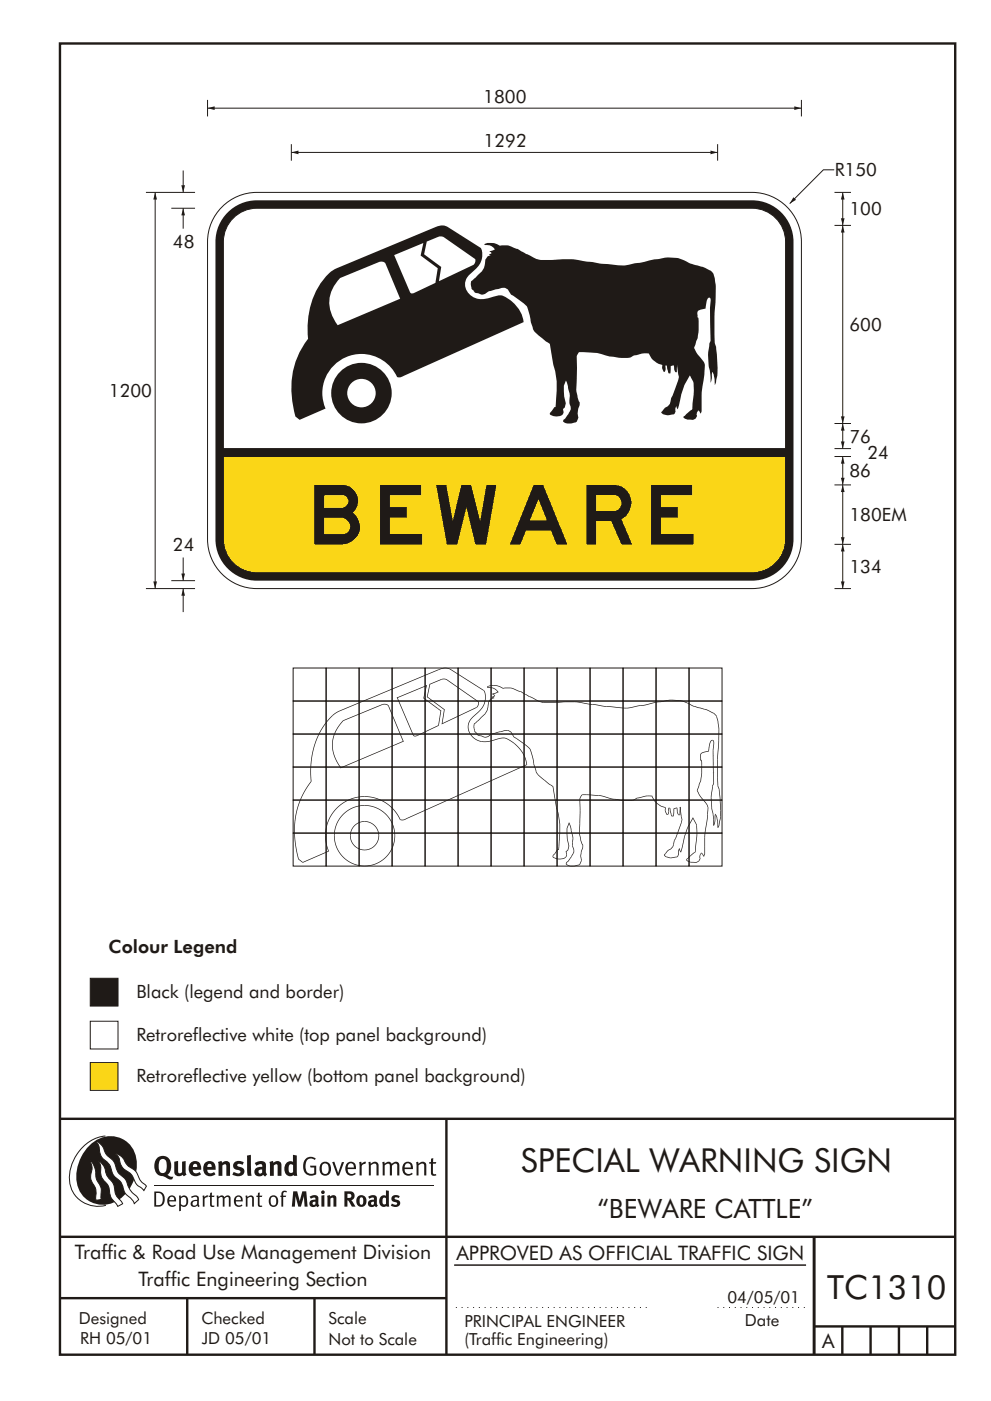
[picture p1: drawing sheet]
<svg xmlns="http://www.w3.org/2000/svg" width="210mm" height="297mm" viewBox="0 0 210 297" stroke-linecap="round" stroke-linejoin="round" font-family="sans-serif">
<g fill="none" stroke="#1f1a17" stroke-width=".51">
<path d="M12.7 9.2h190v278h-190zM12.7 237.2h190M94.7 237.1v50.1M12.7 262.2h190.1M12.7 275.2h82M39.7 275.2v12M66.7 275.2v12M172.7 262.2v25M172.7 281.2h30M178.7 281.2v6M184.7 281.2v6M190.7 281.2v6"/>
<path d="M196.7 281.2v6"/>
</g>
<path d="M96.4 268.2h74.6" fill="none" stroke="#1f1a17" stroke-width=".21"/>
<path d="M96.7 277.2h40.9" fill="none" stroke="#1f1a17" stroke-width=".21" stroke-dasharray=".2 1" stroke-linecap="butt"/>
<g fill="#1f1a17">
<path d="M64.9 245.6a1.61 1.61 0 0 1 2.1 .1l-.2 .2a1.17 1.17 0 0 0-1.4-.1 1.17 1.17 0 0 0-.6 1.2 1.42 1.42 0 0 0 1.2 1.9l.7-.2v-1.2h-.8l-.1-.4h1.3v1.9a1.82 1.82 0 0 1-2.2-.1 1.82 1.82 0 0 1-.6-2.1l.2-.7z" fill-rule="evenodd"/>
<path d="M68.2 246.6a1.77 1.77 0 0 0 .4 2.6 1.39 1.39 0 0 0 1.4-.5 1.39 1.39 0 0 0 .2-1.5 1.19 1.19 0 0 0-2-.6zM68.5 246.8a.83 .83 0 0 1 1 .1 .83 .83 0 0 1 .2 1 .75 .75 0 0 1-.6 1 .75 .75 0 0 1-.8-.8v-.9z" fill-rule="evenodd"/>
<path d="M70.5 246.4l.4-.1 .8 2.4 .8-2.3h.5l-1.1 2.8h-.4z" fill-rule="evenodd"/>
<path d="M73.6 246.7a1.74 1.74 0 0 0 .5 2.5h.9l.5-.3-.2-.3a.89 .89 0 0 1-1.1 .2 .89 .89 0 0 1-.4-.9h1.7a1.15 1.15 0 0 0-.4-1.4 1.15 1.15 0 0 0-1.5 .2zM74 246.9a.67 .67 0 0 1 .8-.1 .67 .67 0 0 1 .3 .7h-1.3z" fill-rule="evenodd"/>
<path d="M76.2 246.4l.4-.1 .1 .5 .5-.4 .5-.1-.2 .5a.61 .61 0 0 0-.8 .6v1.8h-.4z" fill-rule="evenodd"/>
<path d="M78.1 246.4l.5-.1 .1 .5a.89 .89 0 0 1 .9-.5 .89 .89 0 0 1 .7 .8v2.1h-.4v-2.1l-.1-.3-.3-.1-.8 .4v2.1h-.4z" fill-rule="evenodd"/>
<path d="M81.1 246.4l.4-.1 .1 .4a.83 .83 0 0 1 .8-.4 .83 .83 0 0 1 .7 .5 .86 .86 0 0 1 .9-.5 .86 .86 0 0 1 .7 .8v2.1h-.4l-.1-2.3a.5 .5 0 0 0-.8 0l-.2 .2v2.1h-.5v-2.2l-.4-.3-.7 .4v2.1h-.4z" fill-rule="evenodd"/>
<path d="M85.7 246.7a1.74 1.74 0 0 0 .5 2.5h.9l.5-.3-.2-.3a.89 .89 0 0 1-1.1 .2 .89 .89 0 0 1-.4-.9h1.7a1.15 1.15 0 0 0-.5-1.4 1.15 1.15 0 0 0-1.4 .2zM86 246.9a.67 .67 0 0 1 .9-.1 .67 .67 0 0 1 .3 .7h-1.3z" fill-rule="evenodd"/>
<path d="M88.3 246.4l.4-.1 .1 .5a.89 .89 0 0 1 .9-.5 .89 .89 0 0 1 .7 .8v2.1h-.4v-2.1l-.1-.3-.3-.1-.8 .4v2.1h-.4z" fill-rule="evenodd"/>
<path d="M91.5 245.7l.4-.2v.9h.7l-.2 .3h-.5v2.1l.1 .1h.5l.1 .3a.71 .71 0 0 1-1.2-.5v-2h-.3v-.3h.3z" fill-rule="evenodd"/>
<path d="M37 246.3l.8-.2v2a.46 .46 0 0 0 .2 .7 .46 .46 0 0 0 .6-.3v-2.2l.8-.1v2.3l.2 .6-.6 .3-.2-.3a1.03 1.03 0 0 1-1.2 .2 1.03 1.03 0 0 1-.6-1z" fill-rule="evenodd"/>
<path d="M40.4 246.6a1.64 1.64 0 0 0 0 2.3 1.64 1.64 0 0 0 2.3 .1l-.4-.5a.78 .78 0 0 1-.9 .3 .78 .78 0 0 1-.5-.8h1.8a1.37 1.37 0 0 0-.6-1.6 1.37 1.37 0 0 0-1.7 .2zM41 246.9a.48 .48 0 0 1 .7-.1 .48 .48 0 0 1 .2 .6h-1z" fill-rule="evenodd"/>
<path d="M43.5 246.6a1.65 1.65 0 0 0-.2 2 1.65 1.65 0 0 0 1.9 .7l.5-.3-.3-.5a.78 .78 0 0 1-.9 .3 .78 .78 0 0 1-.5-.8h1.8a1.37 1.37 0 0 0-.6-1.6 1.37 1.37 0 0 0-1.7 .2zM44.1 246.9a.48 .48 0 0 1 .6-.1 .48 .48 0 0 1 .2 .6h-.9z" fill-rule="evenodd"/>
<path d="M46.3 246.4l.7-.3 .1 .4a.95 .95 0 0 1 1-.3 .95 .95 0 0 1 .7 .9v2.2h-.8v-2.3l-.3-.2-.5 .3v2.2h-.8z" fill-rule="evenodd"/>
<path d="M49.7 246.5a1.73 1.73 0 0 1 2-.1l-.2 .6-.6-.2a.42 .42 0 0 0-.6 .3l.2 .2a1.23 1.23 0 0 1 1.4 1 1.47 1.47 0 0 1-2.3 .9l-.3-.1 .3-.6 .7 .3a.47 .47 0 0 0 .7-.3 .87 .87 0 0 0-1-.6l-.4-.2-.1-.4z" fill-rule="evenodd"/>
<path d="M54.1 246.6l.3 .6 .3-.2a.62 .62 0 0 1 .9 0v.4a1.21 1.21 0 0 0-1.3 .3 1.21 1.21 0 0 0-.2 1.4 1.19 1.19 0 0 0 1.7 0l.5 .3 .4-.4-.3-.4v-1.3a.96 .96 0 0 0-1.3-1.1zM55 248.1l.6-.1v.6a.43 .43 0 0 1-.6 .1 .43 .43 0 0 1 0-.6z" fill-rule="evenodd"/>
<path d="M57.2 246.4l.7-.3 .1 .4a.95 .95 0 0 1 1-.3 .95 .95 0 0 1 .7 .9v2.2h-.8v-2.3l-.3-.2-.5 .3v2.2h-.8z" fill-rule="evenodd"/>
<path d="M62.2 244.8v1.6a1.29 1.29 0 0 0-1.4 .1 1.29 1.29 0 0 0-.5 1.3 1.24 1.24 0 0 0 .5 1.4 1.24 1.24 0 0 0 1.5-.1l.1 .2h.7l-.1-4.3zM61.5 246.9h.4l.3 .1v1.5l-.3 .2a.48 .48 0 0 1-.6-.5 1.52 1.52 0 0 1 .2-1.3z" fill-rule="evenodd"/>
<path d="M52.4 245l.8-.2 .2 4.5h-.8l-.1-.2z" fill-rule="evenodd"/>
</g>
<path d="M22.4 240.9a9 9 0 0 0-7.4 10.8 6.2 6.2 0 0 0 7.5 3.9M32.7 251.4h59.4" fill="none" stroke="#1f1a17" stroke-width=".21"/>
<path d="M19.1 242.7a5.7 5.7 0 0 1 6.5-1.4 5.7 5.7 0 0 1 3.4 5.7 8.6 8.6 0 0 1-6.2 8.4 5.7 5.7 0 0 1-6.5-7.1 9.9 9.9 0 0 1 2.8-5.6z" fill-rule="evenodd" fill="#1f1a17"/>
<path d="M24.4 244.6a3.1 3.1 0 0 1 2.3 2.1l.8 .8a3.2 3.2 0 0 1 2 2.3l.4 .7 1.2 1-.6 .9-.2-.3a3.5 3.5 0 0 1-1.9-2 3.8 3.8 0 0 0-2.1-2.2 3.5 3.5 0 0 1-1-2.3zM20.4 242a3.4 3.4 0 0 1 1.9 2.4l.7 .9a3.3 3.3 0 0 1 1.7 2.5 4.4 4.4 0 0 0 1.7 2l.3 .3a6.1 6.1 0 0 0 2.5 3.7l.2 .5-.9 .9a6.1 6.1 0 0 0-1.9-2.2l-.4-.7a3.6 3.6 0 0 0-1.9-2.8l-.6-1.1a3.6 3.6 0 0 0-1.9-2.8 3.7 3.7 0 0 1-.8-2.4zM21 246.2a3.4 3.4 0 0 1 1.5 2.7l.6 .9a3.8 3.8 0 0 1 1.4 3.1l.3 .8 1.2 1.5-1 .6-.5-.8a3.2 3.2 0 0 1-1.3-2.8 4.3 4.3 0 0 0-1.4-2.2 4.7 4.7 0 0 1-.5-2.9zM19.2 246.1a5.1 5.1 0 0 1 1.2 3.7l.3 .7a3.1 3.1 0 0 1 .7 3l.1 .8-1.1 .2-.1-.8a3.5 3.5 0 0 0-.9-3.2 3.6 3.6 0 0 1 .1-2.6z" fill-rule="evenodd" fill="#fff" stroke="#1f1a17" stroke-width=".21"/>
<g fill="#1f1a17">
<path d="M33.4 245.5a2.51 2.51 0 0 0 .4 3.7l.8 .2a2.78 2.78 0 0 0 2 .6l.2-.5h-.6l-.7-.4a2.56 2.56 0 0 0 0-3.8 1.83 1.83 0 0 0-2.1 .2zM34 245.9a.87 .87 0 0 1 1 0 .87 .87 0 0 1 .4 .9v.4a1.17 1.17 0 0 1-.9 1.5h-.3a2.38 2.38 0 0 1-.2-2.8z" fill-rule="evenodd"/>
<path d="M33.1 252.9v2.6a1.12 1.12 0 0 0 1.2-.3 1.12 1.12 0 0 0 .2-1.1l-.1-.6-.3-.4zM32.7 252.6h1.1a1.67 1.67 0 0 1 1.2 1.7 1.67 1.67 0 0 1-1.3 1.5h-1zM36.1 253.9l-.2 .6h1.1a.55 .55 0 0 0-.3-.7 .55 .55 0 0 0-.6 .1zM35.8 253.8a.95 .95 0 0 1 1.2-.2 .95 .95 0 0 1 .4 1.1h-1.5a.72 .72 0 0 0 .4 .8 .72 .72 0 0 0 .9-.1l.1 .2a1.15 1.15 0 0 1-1.5 0 1.15 1.15 0 0 1-.2-1.5zM38.4 254.1v1.2a.7 .7 0 0 0 .9 .1 .7 .7 0 0 0 .2-.9 .61 .61 0 0 0-.4-.7 .61 .61 0 0 0-.7 .3zM38 253.5l.3-.1 .1 .4a.95 .95 0 0 1 1.2-.1 .95 .95 0 0 1 .3 1.1 .92 .92 0 0 1-.5 1 .92 .92 0 0 1-1-.2v1.1l-.4 .1zM40.9 254.9a.5 .5 0 0 0 .2 .7 .5 .5 0 0 0 .7-.3v-.7zM40.5 253.8a1 1 0 0 1 1.7 .2v1.4l.2 .3-.2 .2-.3-.3a.78 .78 0 0 1-1.4-.1 .78 .78 0 0 1 .8-1.1h.5a.58 .58 0 0 0-.3-.7 .58 .58 0 0 0-.7 .3zM43 253.5l.3-.1 .1 .4 .3-.3h.5l-.2 .3a.52 .52 0 0 0-.6 .6v1.4h-.4zM44.6 252.9l.4-.1-.1 .7h.6l-.1 .3h-.5v1.5a.35 .35 0 0 0 .6 .3v.2a.57 .57 0 0 1-.6 .1 .57 .57 0 0 1-.3-.5v-1.6h-.3v-.3h.3zM45.9 253.5l.4-.1 .1 .4 .2-.2a.64 .64 0 0 1 1 .2 .7 .7 0 0 1 .8-.4 .7 .7 0 0 1 .5 .7v1.7h-.4v-1.7l-.2-.3-.7 .3v1.7h-.3v-1.6a.38 .38 0 0 0-.3-.5 .38 .38 0 0 0-.5 .3l-.1 .1v1.7h-.4zM50.2 253.9l-.2 .6h1.1a.55 .55 0 0 0-.2-.7 .55 .55 0 0 0-.7 .1zM49.9 253.8a.95 .95 0 0 1 1.2-.2 .95 .95 0 0 1 .4 1.1h-1.5a.72 .72 0 0 0 .4 .8 .72 .72 0 0 0 .9-.1l.1 .2a1.15 1.15 0 0 1-1.5 0 1.15 1.15 0 0 1-.2-1.5zM52.1 253.5l.3-.1 .1 .4a.72 .72 0 0 1 .8-.4 .72 .72 0 0 1 .6 .7v1.7h-.4v-1.5a.45 .45 0 0 0-.3-.6 .45 .45 0 0 0-.5 .3l-.2 .1v1.7h-.3zM54.7 252.9l.4-.1v.7h.6l-.1 .3h-.5v1.5a.35 .35 0 0 0 .5 .3v.2a.57 .57 0 0 1-.6 .1 .57 .57 0 0 1-.3-.5v-1.6h-.3v-.3h.3zM57.6 253.9l-.2 .7a.65 .65 0 0 0 .3 .9 .65 .65 0 0 0 .8-.3l.1-.1a.93 .93 0 0 0-.7-1.4zM57.3 253.8a1.12 1.12 0 0 1 1.4 0 1.12 1.12 0 0 1 .2 1.4 1.01 1.01 0 0 1-1.2 .7 1.01 1.01 0 0 1-.7-1.2zM59.9 252.6l.5-.2 .5 .2-.2 .2-.3-.1-.3 .2v.6h.6l-.1 .3h-.5v2h-.4v-2h-.2v-.3h.2zM62.2 252.6l-.3 3.2h.7l.1-2.2 .6 2.2h.5l.7-2.2 .1 2.2h.7l-.3-3.2h-.9l-.5 2.1-.5-2.1zM65.7 253.7l.3 .5a.51 .51 0 0 1 .5-.3 .51 .51 0 0 1 .4 .4v.1a.88 .88 0 0 0-1.1 .3 .88 .88 0 0 0 .2 1.1 .9 .9 0 0 0 1.1-.1l.3 .3 .4-.4-.3-.3v-1.1a.87 .87 0 0 0-.4-.8 .87 .87 0 0 0-1 .1zM66.4 254.9l.5-.1v.5l-.1 .1h-.3l-.2-.1zM68.2 253.5v2.3h.6v-2.4zM68.1 252.8a.4 .4 0 0 0 .8 0 .4 .4 0 0 0-.8 0zM69.4 253.5l.1 2.3h.6v-1.7a.33 .33 0 0 1 .4-.2 .33 .33 0 0 1 .2 .4v1.5h.7v-1.7a.75 .75 0 0 0-.6-.7 .75 .75 0 0 0-.8 .3v-.3zM73.1 252.6v3.2h.6v-1.3l.3 .2 .7 1.1h.7l-.9-1.4a.94 .94 0 0 0 .7-1 .94 .94 0 0 0-.9-.8zM73.7 253.1a.51 .51 0 0 1 .7 .1 .51 .51 0 0 1-.1 .8h-.6zM75.9 253.7a1.19 1.19 0 0 0-.1 1.8 1.19 1.19 0 0 0 1.7-.1 1.19 1.19 0 0 0 0-1.6 1.19 1.19 0 0 0-1.6-.1zM76.5 253.9h.2a.99 .99 0 0 1 0 1.5 1.06 1.06 0 0 1-.2-1.5zM78.1 253.7l.3 .5a.51 .51 0 0 1 .5-.3 .51 .51 0 0 1 .4 .4v.1a.88 .88 0 0 0-1.1 .3 .88 .88 0 0 0 .2 1.1 .9 .9 0 0 0 1.1-.1l.3 .3 .4-.4-.2-.3v-1.1a.87 .87 0 0 0-.5-.8 .87 .87 0 0 0-1 .1zM78.9 254.9l.4-.1v.5l-.1 .1h-.3l-.2-.1zM81.9 252.4v1.2a1.2 1.2 0 0 0-1.4 .5 1.2 1.2 0 0 0 .2 1.5l.5 .3 .8-.2v.1h.6l-.1-3.3zM81.4 254l.5 .1-.1 1.2a.46 .46 0 0 1-.5 0 .46 .46 0 0 1-.2-.6zM83.3 253.6a.79 .79 0 0 0-.2 1 .79 .79 0 0 0 1 .3 .33 .33 0 0 1 0 .5 .33 .33 0 0 1-.5 0l-.5-.2-.2 .4a1.15 1.15 0 0 0 1.2 .3 1.15 1.15 0 0 0 .8-1 1.49 1.49 0 0 0-1.2-.7 .4 .4 0 0 1 .3-.4 .4 .4 0 0 1 .4 .1l.2 .1 .2-.4a1.47 1.47 0 0 0-1.5 0z" fill-rule="evenodd"/>
</g>
<path d="M19.2 225.3h5.8v5.9h-5.8z" fill-rule="evenodd" fill="#fad617" stroke="#1f1a17" stroke-width=".21"/>
<path d="M19.2 216.5h5.8v5.9h-5.8z" fill-rule="evenodd" fill="#fff" stroke="#1f1a17" stroke-width=".21"/>
<path d="M152.2 277.2h18.8" fill="none" stroke="#1f1a17" stroke-width=".21" stroke-dasharray=".2 1" stroke-linecap="butt"/>
<path d="M19.2 207.4h5.8v5.9h-5.8z" fill-rule="evenodd" fill="#1f1a17" stroke="#1f1a17" stroke-width=".21"/>
<path d="M47.6 43.4a10.4 10.4 0 0 1 6.9-2.6h105.1a10.5 10.5 0 0 1 10.4 10.5v63a10.5 10.5 0 0 1-10.4 10.5h-105.1a10.5 10.5 0 0 1-10.5-10.5v-63a10.4 10.4 0 0 1 3.6-7.9z" fill-rule="evenodd" fill="#fff" stroke="#1f1a17" stroke-width=".21"/>
<path d="M48.3 45.1a8.8 8.8 0 0 1 6.2-2.6h105.1a8.8 8.8 0 0 1 8.8 8.8v63a8.8 8.8 0 0 1-8.8 8.8h-105.1a8.8 8.8 0 0 1-8.8-8.8v-63a8.8 8.8 0 0 1 2.6-6.2z" fill-rule="evenodd" fill="#1f1a17"/>
<path d="M49.8 45.9a7.1 7.1 0 0 1 4.7-1.7h105.1a7.1 7.1 0 0 1 7.1 7.1v43.8h-119.3v-43.8a7.1 7.1 0 0 1 2.4-5.4z" fill-rule="evenodd" fill="#fff" stroke="#1f1a17" stroke-width=".21"/>
<path d="M47.4 96.8h119.3v17.5a7.1 7.1 0 0 1-7.1 7.1h-105.1a7.1 7.1 0 0 1-7.1-7.1z" fill-rule="evenodd" fill="#fad617" stroke="#1f1a17" stroke-width=".21"/>
<path d="M44 22.9h126" fill="none" stroke="#1f1a17" stroke-width=".21"/>
<g fill="#1f1a17">
<path d="M44 22.9l1.5-.4v.8l-1.5-.4 1.5-.4z" fill-rule="evenodd"/>
<path d="M168.5 22.5l1.5 .4-1.5 .4v-.8l1.5 .4z" fill-rule="evenodd"/>
</g>
<path d="M44 21.2v3.5" fill="none" stroke="#1f1a17" stroke-width=".21"/>
<path d="M102.8 51.8a4 4 0 0 1 3.4 .3 7.4 7.4 0 0 1 4.9 1.4l1.3 .6a5.7 5.7 0 0 0 4.3 1 27.1 27.1 0 0 1 8.3 .4l4.1 .5a11.9 11.9 0 0 0 6.2-.2l1.1-.2a17.1 17.1 0 0 1 7.8-.8 26.5 26.5 0 0 0 5.5 2 2.55 2.55 0 0 1 2 2.8 45.4 45.4 0 0 1-.1 8.2v4.9l.3 1.2a18.4 18.4 0 0 1-.1 7.5l-.2 .2v-1.4l-.5-1.4-.1 1.7-.2 .7-.1-1.6a14.7 14.7 0 0 1 .1-7.4l-.1-7.8a1.05 1.05 0 0 0-.2-1.3 2.12 2.12 0 0 0-.8 2.1v.2l-1 .2-.7 .4v.9a10.4 10.4 0 0 1-.7 6.8l.5 1.1 1 1.2a2.6 2.6 0 0 1 .7 2.8l-.2 1.4a39.7 39.7 0 0 0-.5 7.2l-.1 .3-.5-.7a1.06 1.06 0 0 0-.4 1.3 1.29 1.29 0 0 1-1.6 .7 1.16 1.16 0 0 1-1.2-.6l1.9-1.7 .2-2.7a5.8 5.8 0 0 0-.7-4.3v-.1l-1.2 2-.6 2-.8 3.2-.3-.7-.2 .5v.7l-.2 .5a2.37 2.37 0 0 1-2.8-.4l1-1.1a1.38 1.38 0 0 0 .9-1.1l.2-.8 .8-1.8 .8-2.7-.4-2.6v1.6h-.3l-.2-.4-.2-1.1-.6 .2-.1 1.6h-.2l-.3-.4-.2-1.3h-.3v1l-.2 .3h-.2l-.3-.9v-.5l-.2-.1a3.9 3.9 0 0 1-2.6-2.4 11.7 11.7 0 0 0-4.4 1 16 16 0 0 1-6.5-1l-3.1-.2a1.07 1.07 0 0 0-1.1 .2 1.07 1.07 0 0 0-.2 1.2v4.1a10.1 10.1 0 0 0 .6 5.3l-.5 2.2a1.49 1.49 0 0 1-.1 1.6 1.49 1.49 0 0 1-1.5 .5 1.28 1.28 0 0 1-1.4-.6l1.1-1.4a1.96 1.96 0 0 0 .2-2.4v-.4a4.5 4.5 0 0 0-.3-2.7l-.4-1.6-.5 1.1 .1 2.3 .3 1.4-.2 .9-.4 .3 .1 .9a2.13 2.13 0 0 1-2.7 .3 1.22 1.22 0 0 1 .5-1.1l.3-.5h.3l.1-1.8a15.3 15.3 0 0 0-.6-7.2l-.7-4.4-2-1.4a3.8 3.8 0 0 1-1.9-2.8l-.2-.7a6.3 6.3 0 0 0-1.2-3.5l-2.1-1.5a2.48 2.48 0 0 1-1.5-1.6 1.81 1.81 0 0 0-2.2-.1l-1.8 .4-1.3 .8-1.1-.3a1.15 1.15 0 0 1-1-.7l-.2-.1a1.64 1.64 0 0 1 .7-2.5l.5-.6a3.6 3.6 0 0 0 1.6-3.3l.2-.2a.99 .99 0 0 1 .9-.7l-.3-.1 .5-.3-.4-.4 1.1-.4a2.49 2.49 0 0 0-2.2-1zM72.2 58.9a7.2 7.2 0 0 0-.6 10.1l13.3-5.7-3.1-7.4a1.13 1.13 0 0 0-1.4-.3zM83.6 54.1l3.4 7.8a.62 .62 0 0 0 1 .2l4.4-2.1 .5-3.1-3.7-2.7 .6-2.7zM90.5 51.2l2.5-1h.9l6.9 4.7a1.05 1.05 0 0 1-.4 1.3l-7.3 3.4 .5-3-3.6-2.7zM69.8 57.9l1.7-1 20.9-8.8a2.57 2.57 0 0 1 2.7 .1l6.8 4.3a3.9 3.9 0 0 1-1.5 5 3 3 0 0 0-.7 5 4.3 4.3 0 0 0 4.8 .5 3.4 3.4 0 0 1 4 .9 6.8 6.8 0 0 1 2.6 4.4l-25.4 11.4a1.64 1.64 0 0 1-1.5 .2 8.3 8.3 0 0 0-10.9-4.1 8.3 8.3 0 0 0-4.2 10.8l-5.5 2.4-.9-.7a18.1 18.1 0 0 1 2.7-16.5 16.8 16.8 0 0 1 4.4-13.9zM73.7 83.4a3 3 0 0 0 6 0 3 3 0 0 0-6 0zM70.3 83.4a6.4 6.4 0 0 0 12.8 0 6.4 6.4 0 0 0-12.8 0z" fill-rule="evenodd" fill="#1f1a17"/>
<path d="M177 36h-2.3l-7.2 7.2" fill="none" stroke="#1f1a17" stroke-width=".21"/>
<path d="M168.3 41.8l.6 .6-1.4 .8z" fill-rule="evenodd" fill="#1f1a17"/>
<path d="M178.8 115.4v9.4" fill="none" stroke="#1f1a17" stroke-width=".21"/>
<g fill="#1f1a17">
<path d="M178.8 115.4l.4 1.5h-.8l.4-1.5 .4 1.5z" fill-rule="evenodd"/>
<path d="M178.4 123.3h.8l-.4 1.5 .4-1.5-.4 1.5z" fill-rule="evenodd"/>
</g>
<path d="M170 21.2v3.5M177.1 115.4h3.5M178.8 102.8v12.6M177.1 124.8h3.5" fill="none" stroke="#1f1a17" stroke-width=".21"/>
<g fill="#1f1a17">
<path d="M178.8 102.8l.4 1.5h-.8l.4-1.5 .4 1.5z" fill-rule="evenodd"/>
<path d="M178.4 113.9h.8l-.4 1.5 .4-1.5-.4 1.5z" fill-rule="evenodd"/>
</g>
<path d="M178.8 96.8v6M177.1 102.8h3.5" fill="none" stroke="#1f1a17" stroke-width=".21"/>
<g fill="#1f1a17">
<path d="M178.8 96.8l.4 1.5h-.8l.4-1.5 .4 1.5z" fill-rule="evenodd"/>
<path d="M178.4 101.3h.8l-.4 1.5 .4-1.5-.4 1.5z" fill-rule="evenodd"/>
</g>
<path d="M177.1 96.8h3.5M177.1 95.1h3.5M178.8 89.8v5.3" fill="none" stroke="#1f1a17" stroke-width=".21"/>
<g fill="#1f1a17">
<path d="M178.8 89.8l.4 1.5h-.8l.4-1.5 .4 1.5z" fill-rule="evenodd"/>
<path d="M178.4 93.6h.8l-.4 1.5 .4-1.5-.4 1.5z" fill-rule="evenodd"/>
</g>
<path d="M177.1 47.8h3.5M178.8 40.8v7M177.1 89.8h3.5" fill="none" stroke="#1f1a17" stroke-width=".21"/>
<g fill="#1f1a17">
<path d="M178.8 40.8l.4 1.5h-.8l.4-1.5 .4 1.5z" fill-rule="evenodd"/>
<path d="M178.4 46.3h.8l-.4 1.5 .4-1.5-.4 1.5z" fill-rule="evenodd"/>
</g>
<path d="M177.1 40.8h3.5M178.8 47.8v42" fill="none" stroke="#1f1a17" stroke-width=".21"/>
<g fill="#1f1a17">
<path d="M178.8 47.8l.4 1.5h-.8l.4-1.5 .4 1.5z" fill-rule="evenodd"/>
<path d="M178.4 88.3h.8l-.4 1.5 .4-1.5-.4 1.5z" fill-rule="evenodd"/>
</g>
<path d="M61.8 32.3h90.5" fill="none" stroke="#1f1a17" stroke-width=".21"/>
<g fill="#1f1a17">
<path d="M61.8 32.3l1.5-.4v.8l-1.5-.4 1.5-.4z" fill-rule="evenodd"/>
<path d="M150.7 31.9l1.6 .4-1.6 .4v-.8l1.6 .4z" fill-rule="evenodd"/>
</g>
<path d="M61.8 30.6v3.5M152.3 30.6v3.5M32.9 40.8v84" fill="none" stroke="#1f1a17" stroke-width=".21"/>
<g fill="#1f1a17">
<path d="M32.9 40.8l.4 1.5h-.8l.4-1.5 .4 1.5z" fill-rule="evenodd"/>
<path d="M32.5 123.3h.8l-.4 1.5 .4-1.5-.4 1.5z" fill-rule="evenodd"/>
</g>
<path d="M38.9 36.2v4.6" fill="none" stroke="#1f1a17" stroke-width=".21"/>
<path d="M38.5 39.3h.8l-.4 1.5 .4-1.5-.4 1.5z" fill-rule="evenodd" fill="#1f1a17"/>
<path d="M31 40.8h10.4M36.3 44.2h5.1M38.9 44.2v4.3" fill="none" stroke="#1f1a17" stroke-width=".21"/>
<path d="M38.9 44.2l.4 1.5h-.8z" fill-rule="evenodd" fill="#1f1a17"/>
<path d="M38.9 118.2v4.9M31 124.8h10.4" fill="none" stroke="#1f1a17" stroke-width=".21"/>
<path d="M38.5 121.6h.8l-.4 1.5 .4-1.5-.4 1.5z" fill-rule="evenodd" fill="#1f1a17"/>
<path d="M36.3 123.1h5.1M38.9 124.8v5" fill="none" stroke="#1f1a17" stroke-width=".21"/>
<path d="M38.9 124.8l.4 1.5h-.8z" fill-rule="evenodd" fill="#1f1a17"/>
<g fill="none" stroke="#1f1a17" stroke-width=".21">
<path d="M62.2 141.6h7v7h-7zM62.2 148.6h7v7h-7zM62.2 155.6h7v7h-7zM69.2 141.6h7v7h-7zM69.2 148.6h7v7h-7zM69.2 155.6h7v7h-7zM76.2 141.6h7v7h-7zM76.2 148.6h7v7h-7zM76.2 155.6h7v7h-7zM83.2 141.6h7v7h-7zM83.2 148.6h7v7h-7zM83.2 155.6h7v7h-7z"/>
<path d="M90.2 141.6h7v7h-7zM90.2 148.6h7v7h-7zM90.2 155.6h7v7h-7zM97.2 141.6h7v7h-7zM97.2 148.6h7v7h-7zM97.2 155.6h7v7h-7zM104.2 141.6h7v7h-7zM104.2 148.6h7v7h-7zM104.2 155.6h7v7h-7zM111.2 141.6h7v7h-7zM111.2 148.6h7v7h-7zM111.2 155.6h7v7h-7z"/>
<path d="M118.2 141.6h7v7h-7zM118.2 148.6h7v7h-7zM118.2 155.6h7v7h-7zM125.2 141.6h7v7h-7zM125.2 148.6h7v7h-7zM125.2 155.6h7v7h-7zM132.2 141.6h7v7h-7zM132.2 148.6h7v7h-7zM132.2 155.6h7v7h-7zM139.2 141.6h7v7h-7zM139.2 148.6h7v7h-7zM139.2 155.6h7v7h-7z"/>
<path d="M146.2 141.6h7v7h-7zM146.2 148.6h7v7h-7zM146.2 155.6h7v7h-7zM62.2 162.6h7v7h-7zM62.2 169.6h7v7h-7zM62.2 176.6h7v7h-7zM69.2 162.6h7v7h-7zM69.2 169.6h7v7h-7zM69.2 176.6h7v7h-7zM76.2 162.6h7v7h-7zM76.2 169.6h7v7h-7zM76.2 176.6h7v7h-7z"/>
<path d="M83.2 162.6h7v7h-7zM83.2 169.6h7v7h-7zM83.2 176.6h7v7h-7zM90.2 162.6h7v7h-7zM90.2 169.6h7v7h-7zM90.2 176.6h7v7h-7zM97.2 162.6h7v7h-7zM97.2 169.6h7v7h-7zM97.2 176.6h7v7h-7zM104.2 162.6h7v7h-7zM104.2 169.6h7v7h-7zM104.2 176.6h7v7h-7z"/>
<path d="M111.2 162.6h7v7h-7zM111.2 169.6h7v7h-7zM111.2 176.6h7v7h-7zM118.2 162.6h7v7h-7zM118.2 169.6h7v7h-7zM118.2 176.6h7v7h-7zM125.2 162.6h7v7h-7zM125.2 169.6h7v7h-7zM125.2 176.6h7v7h-7zM132.2 162.6h7v7h-7zM132.2 169.6h7v7h-7zM132.2 176.6h7v7h-7z"/>
<path d="M139.2 162.6h7v7h-7zM139.2 169.6h7v7h-7zM139.2 176.6h7v7h-7zM146.2 162.6h7v7h-7zM146.2 169.6h7v7h-7zM146.2 176.6h7v7h-7z"/>
</g>
<g fill="#1f1a17">
<path d="M120.7 174.5h.1l-.4 1.1h-.2z"/>
<path d="M120.2 175.6h.2v1.2h-.2z"/>
<path d="M120.2 176.8h.2v1.1h-.1z"/>
<path d="M120.3 177.9h.1l.4 1.5h-.2z"/>
<path d="M120.6 179.3l.2 .1-.3 .9-.1-.1z"/>
<path d="M120 180.5l.4-.3 .1 .1-.3 .3z"/>
<path d="M120 180.6l.2-.1 .1 .7h-.1z"/>
<path d="M120.2 181.2h.1v.2l-.3 .5-.1-.1z"/>
<path d="M119.2 182l.7-.2 .1 .1-.6 .2-.2 .1z"/>
<path d="M118.4 182h.8v.2h-.8z"/>
<path d="M117.7 181.8l.7 .2v.2l-.8-.2z"/>
<path d="M117.2 181.7l.5 .1v.2z"/>
<path d="M117.3 181.3l.1 .1-.2 .3z"/>
<path d="M117.6 181l.1 .1-.3 .3-.1-.1z"/>
<path d="M118.2 180.1l.1 .1-.6 .9-.1-.1z"/>
<path d="M118.3 180.1l.3 .1-.3 .1z"/>
<path d="M118.5 179.5h.2l-.1 .7h-.2z"/>
<path d="M118.6 178.3h.1v1.2h-.2z"/>
<path d="M118.7 176.6h.1l-.1 1.8-.1-.1z"/>
<path d="M118.7 174.7h.1v1.9h-.1z"/>
<path d="M118.4 172.6l.1-.1 .3 2.2h-.1z"/>
<path d="M118 171.2l.1-.1 .4 1.4-.1 .1z"/>
<path d="M117.7 169.3h.1l.3 1.8-.1 .1z"/>
<path d="M117.2 166.8l.2-.1 .4 2.6h-.1z"/>
<path d="M116.7 166.3l.7 .4-.1 .1-.6-.4z"/>
<path d="M115.5 165.3l1.2 1v.2l-1.2-1z"/>
<path d="M114 164.2l.1-.1 1.4 1.2v.2z"/>
<path d="M113.7 163.6h.1l.3 .6h-.1z"/>
<path d="M113.2 161.8h.1l.5 1.8h-.1z"/>
<path d="M112.5 159h.1l.3 .9 .4 1.9h-.1z"/>
<path d="M109.6 156.5l2.3 1.7 .7 .8h-.1l-.8-.8-2.2-1.6z"/>
<path d="M109.1 156.2l.5 .3-.1 .1-.5-.2z"/>
<path d="M108.4 155.3l.1-.1 .6 1.1-.1 .1z"/>
<path d="M107.6 154.8l.9 .4-.1 .1-.8-.4z"/>
<path d="M106.2 155.1l1.4-.3v.1l-1.2 .3z"/>
<path d="M104.4 155.5l1.8-.4v.1l-1.5 .4-.3 .1z"/>
<path d="M103.4 156.1l1-.6v.2l-.8 .5-.1 .1z"/>
<path d="M103.4 156.1l.1 .2z"/>
<path d="M103.1 156.2l.3-.1-.2 .3z"/>
<path d="M102.9 156.2h.2v.2h-.2z"/>
<path d="M102 155.9l.9 .3v.2l-.9-.3z"/>
<path d="M101.3 155.9h.7v.2z"/>
<path d="M101.2 155.5l.3 .4-.4-.3z"/>
<path d="M101.1 155.3v.3z"/>
<path d="M101 155.3l.1 .2-.2-.1z"/>
<path d="M100.6 155.1l.4 .2-.1 .1z"/>
<path d="M100.6 154.9h.2v.2h-.2z"/>
<path d="M100.5 154.5h.2l.1 .4h-.2z"/>
<path d="M100.5 154.1h.1l.1 .4h-.2z"/>
<path d="M100.5 153.6h.2l-.1 .5h-.1z"/>
<path d="M100.6 153.4l.3-.2 .1 .1-.5 .3z"/>
<path d="M100.9 153.2l.4-.4 .1 .1-.4 .4z"/>
<path d="M102.1 152l.1-.1 .1 .1-1 .9z"/>
<path d="M102.2 151.9l.7-.6h.1l-.7 .7z"/>
<path d="M103.3 150.3h.2l-.1 .4-.4 .6h-.1z"/>
<path d="M103.5 149.8h.1l-.1 .5h-.2z"/>
<path d="M103.6 148.9h.1v.2l-.1 .7h-.1z"/>
<path d="M103.8 148.5l.1 .1-.3 .3z"/>
<path d="M104 148.2l.1 .1-.1 .3-.2-.1z"/>
<path d="M104 148.2l.2-.1-.1 .2z"/>
<path d="M104.2 148.1l.4-.2 .1 .1-.3 .2h-.2z"/>
<path d="M104.6 147.9l.2 .1-.2 .1z"/>
<path d="M104.5 147.8l.3 .1h-.4z"/>
<path d="M104.4 147.7l.2 .1-.2 .1z"/>
<path d="M104.5 147.7l.5-.2-.4 .3z"/>
<path d="M104.7 147.3l.1-.1 .2 .3-.1 .1z"/>
<path d="M104.5 147.1l.3 .1-.1 .1z"/>
<path d="M104.5 147h.3v.1z"/>
<path d="M104.8 147l.8-.4v.2l.2-.1-.9 .4h-.1z"/>
<path d="M105.4 146.3l.3 .4-.1 .1-.3-.4z"/>
<path d="M105 146l.4 .3-.1 .1-.4-.3z"/>
<path d="M104.6 145.8l.4 .2-.1 .1-.4-.2z"/>
<path d="M104 145.7l.6 .1-.1 .1h-.5z"/>
<path d="M103.6 145.7h.4v.2h-.5z"/>
<path d="M103.3 145.7h.3l-.1 .2z"/>
<path d="M103.3 145.6l.2 .1z"/>
<path d="M103.4 145.5l.2-.1v.2l-.1 .1z"/>
<path d="M103.6 145.4l.5-.1v.1l-.5 .2z"/>
<path d="M104.1 145.3h.7v.1h-.7z"/>
<path d="M104.8 145.3h.7v.2l-.7-.1z"/>
<path d="M105.5 145.3l.6 .2v.2l-.6-.2z"/>
<path d="M106.1 145.5l.6 .4v.1l-.6-.3z"/>
<path d="M106.7 145.8h.4v.1l-.4 .1z"/>
<path d="M107.1 145.8h1.1v.1h-1.1z"/>
<path d="M108.2 145.8l2.3 .7v.2l-2.3-.8z"/>
<path d="M110.5 146.5l1 .6v.2l-1-.6z"/>
<path d="M111.5 147.1l.8 .5v.2l-.8-.5z"/>
<path d="M112.3 147.6l2.4 1.1v.2l-2.4-1.1z"/>
<path d="M114.7 148.7l.7 .2v.1l-.7-.1z"/>
<path d="M115.4 148.9h2.4v.1h-2.4z"/>
<path d="M117.8 148.9l2.2-.2v.2l-1.8 .1h-.4z"/>
<path d="M120 148.7h1.9v.2h-1.9z"/>
<path d="M121.9 148.7l3.8 .6v.1l-3.8-.5z"/>
<path d="M125.7 149.3l3 .4v.2l-3-.5z"/>
<path d="M128.7 149.7l4.2 .4v.1l-4.2-.3z"/>
<path d="M132.9 150.1l3.1-.6v.2l-2.4 .4-.7 .1z"/>
<path d="M136 149.5l4-.8v.2l-3.2 .7-.8 .1z"/>
<path d="M140 148.7l2.4-.3v.1l-2.1 .4h-.3z"/>
<path d="M142.4 148.4h1.7v.2l-1.7-.1z"/>
<path d="M144.1 148.4l1.8 .6-.1 .1-1.7-.5z"/>
<path d="M145.9 149l1.5 .7v.2l-1.6-.8z"/>
<path d="M147.4 149.7l.9 .3v.1l-.9-.2z"/>
<path d="M148.3 150l1.2 .3v.2l-1.2-.4z"/>
<path d="M149.5 150.3l2 .9-.1 .1-1.9-.8z"/>
<path d="M151.5 151.2l.6 .7-.7-.6z"/>
<path d="M152 151.9h.1l.3 1.2h-.1z"/>
<path d="M152.3 153.1h.1l.2 1.5h-.1z"/>
<path d="M152.5 154.6h.1v2.3h-.2z"/>
<path d="M152.4 156.9h.2l-.1 .9-.2 3.2h-.1z"/>
<path d="M152.2 161h.1v3.8h-.1z"/>
<path d="M152.2 164.8h.1l.1 1.8h-.2z"/>
<path d="M152.2 166.6h.2l.3 .8h-.2z"/>
<path d="M152.5 167.4h.2l.2 2h-.2z"/>
<path d="M152.7 169.4h.2l.1 2.5h-.2z"/>
<path d="M152.8 171.9h.2l-.1 1.2h-.1z"/>
<path d="M152.8 173.1h.1v.4l-.2 1.3h-.2z"/>
<path d="M152.5 174.8l.1 .1-.2 .6h-.2h.2l-.2-.1z"/>
<path d="M152.2 174.3h.1l.1 1.2h-.2z"/>
<path d="M152 173.5h.2l.1 .8h-.1z"/>
<path d="M151.7 172.5l.5 1h-.2z"/>
<path d="M151.7 172.7h.1v1.1h-.2z"/>
<path d="M151.6 173.8h.2v.3l-.3 1-.2-.1h.2h-.1z"/>
<path d="M151.3 173.8h.2v1.2h-.2z"/>
<path d="M151.2 172.7h.2l.1 1.1h-.2z"/>
<path d="M150.9 171.3h.2l.3 1.4h-.2z"/>
<path d="M150.8 169.1h.2l.1 2.2h-.2z"/>
<path d="M151.1 166.7h.1v.5l-.2 1.9h-.2z"/>
<path d="M151.3 166h.2l-.1 .2-.2 .5h-.1z"/>
<path d="M151.2 162.3h.2l.1 3.7h-.2z"/>
<path d="M151.2 159.1h.2v3.2h-.2z"/>
<path d="M151.1 156.9a1.2 1.2 0 0 1 .3 1.5v.7h-.2l.2-1.3a.57 .57 0 0 0-.3-.8z"/>
<path d="M150.9 157l.2-.1v.1a3.2 3.2 0 0 0-.7 2.3h-.1l.1-1.3z"/>
<path d="M148.7 159.7l1.6-.5 .1 .2-1.2 .2-.4 .3-.2-.1z"/>
<path d="M148.6 159.8l.2 .1-.1 1-.2 .4 .1-.2 .1 .1-.2-.9z"/>
<path d="M148.6 161.1a.7 .7 0 0 1 .4 1v.2h-.2v-.9z"/>
<path d="M148.8 162.3h.2v1.6h-.2z"/>
<path d="M148.8 163.9h.2l-.1 .3-.1 1.2h-.2z"/>
<path d="M148.6 165.4h.2l-.1 .2-.3 .8h-.2z"/>
<path d="M148.2 166.4h.2v.2l-.4 .9h-.1z"/>
<path d="M147.9 167.5l.4 .6-.2 .1z"/>
<path d="M148.1 168.1h.2l.5 .9h-.2z"/>
<path d="M148.6 169h.2l1.2 1.4-.2 .1z"/>
<path d="M149.8 170.5l.2-.1 .2 .5h-.2z"/>
<path d="M150 170.9h.2l.1 .3h-.2z"/>
<path d="M150.1 171.2h.2v.4l-.1 1.1h-.2z"/>
<path d="M150 172.7h.2l-.1 .9-.5 4h-.2z"/>
<path d="M149.4 177.6h.2v1.9h-.2z"/>
<path d="M149.4 179.5h.2v1.6h-.2z"/>
<path d="M149.4 181.1l.2 .1-.3 .2z"/>
<path d="M149.3 181.4h.2l-.2 .3z"/>
<path d="M149 181.1l.1-.1 .3 .5-.1 .1z"/>
<path d="M149 180.9v.2l-.1-.1z"/>
<path d="M148.9 180.8l.1 .2h-.1z"/>
<path d="M148.7 180.8h.2v.2z"/>
<path d="M148.7 180.8l.1 .2h-.2z"/>
<path d="M148.6 181h.2l-.1 .3z"/>
<path d="M148.5 181.2l.2 .1-.1 .1h-.2z"/>
<path d="M148.4 181.4h.2v.1h-.2z"/>
<path d="M148.4 181.5h.2l-.1 .2h-.1z"/>
<path d="M148.4 181.7l.2 .1-.1 .1z"/>
<path d="M148.4 181.9l.2-.1v.4z"/>
<path d="M148.4 182.1l.2 .1-.4 .5-.1-.1z"/>
<path d="M147.6 182.8l.6-.2v.1l-.5 .2z"/>
<path d="M146.5 182.7l1.2 .1v.1h-1.2z"/>
<path d="M146 182.5l.5 .2v.2l-.6-.2z"/>
<path d="M145.5 182.3l.5 .3-.1 .1z"/>
<path d="M145.5 182.2l.2 .1z"/>
<path d="M145.6 182.2l.3-.3 .1 .1-.3 .3z"/>
<path d="M146.2 181.6l.4-.3 .1 .1-.7 .6-.1-.1z"/>
<path d="M146.6 181.3l.8-.6 .1 .1-.8 .6z"/>
<path d="M147.5 180.5l.1 .1-.1 .2-.2-.1z"/>
<path d="M147.5 180.2h.1v.4h-.1z"/>
<path d="M147.8 176.6h.1v.8l-.3 2.8h-.1z"/>
<path d="M147.7 175.1h.2v1.5h-.1z"/>
<path d="M147.1 173.7l.1-.1 .7 1.5h-.2z"/>
<path d="M147 173.3l.1 .1h-.1l.2 .2-.1 .1z"/>
<path d="M147 173.4l.1 .1-1.2 2-.1-.1z"/>
<path d="M145.8 175.4l.1 .1-.6 2-.2-.1z"/>
<path d="M145.1 177.4h.2l-.2 1.2-.2-.1z"/>
<path d="M144.9 178.5l.2 .1-.3 1.2h-.2z"/>
<path d="M144.6 179.8h.2l-.3 .8-.1 .1 .1-.1v.2l-.1-.2z"/>
<path d="M144.2 180.4l.1-.1 .2 .3-.1 .1z"/>
<path d="M144.1 179.9h.1l.1 .5h-.1z"/>
<path d="M144.1 179.9l.1 .1-.2 .5-.1-.1z"/>
<path d="M143.9 180.4h.1l-.1 .7z"/>
<path d="M144 180.9l.1 .2-.2 .5-.2-.1z"/>
<path d="M143.6 181.6l.2-.1 .1 .1-.3 .2z"/>
<path d="M142.3 181.8l1.3-.2v.2l-1 .1-.3 .1z"/>
<path d="M141.4 181.6l.9 .2v.2l-.9-.2z"/>
<path d="M140.9 181.3l.5 .3v.2z"/>
<path d="M141 181.1l.1-.2 .2 .1-.4 .3z"/>
<path d="M141.6 180.3l.3-.2 .1 .1-.7 .8h-.2z"/>
<path d="M141.9 180.1l.4-.2 .1 .1-.4 .2z"/>
<path d="M142.7 179.4l.1 .1-.4 .5-.1-.1z"/>
<path d="M142.8 179l.2 .1-.2 .4h-.1z"/>
<path d="M143 178.2h.1l-.1 .9-.2-.1z"/>
<path d="M143.3 177.7l.1 .1-.3 .5-.1-.1z"/>
<path d="M143.8 176.5h.1l-.5 1.3-.1-.1z"/>
<path d="M144.5 174.4l.1 .1-.7 2h-.2z"/>
<path d="M144.6 173.7l.2 .1-.2 .7-.1-.1z"/>
<path d="M144.5 173.2h.1l.2 .5-.2 .1z"/>
</g>
<path d="M144.4 171.1v2.1" fill="none" stroke="#1f1a17" stroke-width=".4"/>
<g fill="#1f1a17">
<path d="M144.2 171.1h.2l-.1 .8h-.1z"/>
<path d="M144.2 171.9h.1v.9z"/>
<path d="M143.9 172.8l.3-.1 .1 .1z"/>
<path d="M143.6 172.1h.2l.2 .6-.1 .1z"/>
<path d="M143.6 171.2l.2 .9h-.2z"/>
<path d="M142.9 171.4l.7-.2v.2l-.6 .1z"/>
<path d="M142.9 171.5h.1v.6h-.1z"/>
<path d="M142.9 172.1h.1l-.1 1z"/>
<path d="M142.4 173l.5-.1v.2z"/>
<path d="M142.3 172.7h.2v.3z"/>
<path d="M142.1 171.9h.2l.2 .8h-.2z"/>
<path d="M142.1 171.4h.1l.1 .5h-.2z"/>
<path d="M141.8 171.3l.4 .1z"/>
<path d="M141.8 171.4h.1l.1 .6h-.2z"/>
<path d="M141.8 172h.2l-.1 .2-.2 .6z"/>
<path d="M141.4 172.6h.3v.2h-.3z"/>
<path d="M141.1 171.8h.1l.3 .9h-.1z"/>
<path d="M141.1 171.2h.2l-.1 .6h-.1z"/>
<path d="M140.4 170.9l.8 .3v.1l-.8-.2z"/>
<path d="M139.6 170.4l.8 .5v.2l-.8-.5z"/>
<path d="M138.8 169.9l.2-.1 .6 .8z"/>
<path d="M138.3 168.7l.7 1.2h-.2l-.3-.7z"/>
<path d="M137.4 168.7h.9v.2l-.9-.1z"/>
<path d="M135.2 169.1l2.2-.4v.1l-1.7 .4-.5 .1z"/>
<path d="M134.3 169.6l.9-.5v.2l-.7 .4h-.2z"/>
<path d="M133.8 169.7l.5-.1v.1l-.5 .1z"/>
<path d="M133.1 169.7h.7v.1h-.7z"/>
<path d="M132.5 169.7h.6v.1h-.6z"/>
<path d="M130.4 169.4l2.1 .3v.1l-2.1-.3z"/>
<path d="M126.9 168.6l3.5 .8v.1l-3.5-.8z"/>
<path d="M124.4 168.4l2.5 .2v.1l-2.5-.1z"/>
<path d="M123.6 168.4h.8v.2h-.8z"/>
<path d="M123.4 168.5l.2-.1-.5 1h-.2z"/>
<path d="M122.9 169.4h.2l.1 2.5h-.2z"/>
<path d="M123 171.9h.2l-.1 2.7h-.2z"/>
<path d="M122.9 174.6h.2v.4l-.1 1.5h-.2z"/>
<path d="M122.8 176.5h.2l.3 1.6h-.2z"/>
<path d="M123.1 178.1h.2l.2 .6-.1 .3z"/>
<path d="M123.5 178.9l.2 .3-.3-.2z"/>
<path d="M123.6 179.2h.1v.3h-.1z"/>
<path d="M123.6 179.5h.1v.3l-.3 1h-.2z"/>
<path d="M123.2 180.8h.2v.1l-.1 .6h-.2z"/>
<path d="M123.1 181.5h.2l.1 .6h-.2z"/>
<path d="M123.2 182.1h.2v.3h-.1z"/>
<path d="M123.3 182.4h.1l-.3 .9-.2-.1z"/>
<path d="M122.7 183.3l.3-.1 .1 .1-.3 .2z"/>
<path d="M121.7 183.6l1.1-.3v.2l-.8 .2h-.3z"/>
<path d="M121.1 183.6h.6v.1h-.6z"/>
<path d="M120.4 183.4l.7 .2v.1l-.7-.2z"/>
<path d="M120 183.2l.5 .2-.1 .1z"/>
<path d="M120.1 182.9l.1 .1v.2h-.2z"/>
<path d="M120.2 182.8l.3-.2 .1 .1-.5 .3z"/>
<path d="M120.9 181.9l.1 .2-.4 .6-.1-.1z"/>
<path d="M121.2 181.6h.1l-.3 .4-.1-.1z"/>
<path d="M121.6 180.8l.1 .2-.4 .6h-.1z"/>
<path d="M121.7 180.6h.1l-.1 .3z"/>
<path d="M121.7 180.2h.1v.4h-.1z"/>
<path d="M121.4 179.2h.1l.3 1h-.1z"/>
<path d="M121.4 178.7h.1v.5h-.1z"/>
<path d="M121.5 177.7h.1v.2l-.1 .8h-.1z"/>
<path d="M121.1 176.1h.2l.3 1.6h-.1z"/>
<path d="M120.7 174.3l.6 1.8h-.2z"/>
<path d="M72.3 162.7l13.3-5.5-13.3 5.7z"/>
<path d="M82.4 149.8l.1-.1 3.1 7.5h-.1z"/>
<path d="M81 149.3h.9l.6 .4-.1 .1-.5-.4-.8 .1z"/>
<path d="M72.8 152.7l8.2-3.4 .1 .2-8.3 3.4z"/>
<path d="M72.8 152.7l.1 .1a7.1 7.1 0 0 0-.5 10l-.1 .1a7.2 7.2 0 0 1 .5-10.2z"/>
<path d="M93.2 152.1h.2l-.3 1.7h-.1z"/>
<path d="M93.5 150.7h.1l-.2 1.4h-.2z"/>
<path d="M92.9 150.1l.7 .6-.1 .1-.7-.6z"/>
<path d="M89.8 148l3.1 2.1-.1 .1z"/>
<path d="M90.5 145.3l.1 .1-.6 2.6h-.2l.6-2.7 .2-.1v.2z"/>
<path d="M84.2 147.9l6.3-2.6v.1l-6.2 2.6z"/>
<path d="M84.2 148l.2-.1 3.3 7.8-.1 .1z"/>
<path d="M87.6 155.8l.1-.1 .3 .3 .6-.2 .1 .2-.7 .1z"/>
<path d="M88.6 155.8l4.4-2v.1l-4.3 2.1z"/>
<path d="M93 153.8l.1 .1z"/>
<path d="M93.8 153.4l7.3-3.5v.2l-7.3 3.4-.1-.1 .1 .1-.1 .1z"/>
<path d="M94.2 150.4h.2l-.5 3.1-.2-.1z"/>
<path d="M90.6 147.7l3.7 2.7-.1 .1z"/>
<path d="M91.1 145l.2 .1-.6 2.7-.1-.1z"/>
<path d="M91.2 145l.2-.1v.1l-.2 .1z"/>
<path d="M91.4 144.9l2.2-.9 .1 .1-2.3 .9z"/>
<path d="M93.6 144l.7-.1 .6 .2-.1 .1-.5-.2-.6 .1z"/>
<path d="M94.9 144.1l6.6 4.6-.1 .1-6.6-4.6z"/>
<path d="M101.5 148.7l.1 .7-.5 .7v-.2l.3-.6z"/>
<path d="M77.3 168.8a8.4 8.4 0 0 1 7.7 5h-.2a8.3 8.3 0 0 0-7.5-4.8z"/>
<path d="M71.4 171.3a8.4 8.4 0 0 1 5.9-2.5v.2a8.2 8.2 0 0 0-8.2 8.2h-.1a8.4 8.4 0 0 1 2.4-5.9z"/>
<path d="M69 177.2h.1l.2 1.4 .5 1.9-.6-1.4z"/>
<path d="M64.2 182.8l5.5-2.4 .1 .1-5.6 2.4z"/>
<path d="M63.3 182.2l.1-.1 .9 .7-.1 .1z"/>
<path d="M66 165.6l.1 .1a17.9 17.9 0 0 0-2.7 16.4l-.1 .1a18 18 0 0 1 2.7-16.6z"/>
<path d="M70.1 152l.4-.3 .1 .1a16.8 16.8 0 0 0-4.5 13.9h-.2a17.1 17.1 0 0 1 4.2-13.7z"/>
<path d="M70.5 151.7l1.6-1.1v.2l-1.5 1z"/>
<path d="M72.1 150.6l20.9-8.7 .1 .1-21 8.8z"/>
<path d="M93 141.9l1.5-.3 1.3 .4-.1 .1-1.2-.4-1.4 .3z"/>
<path d="M95.8 142l6.8 4.3v.1l-6.9-4.3z"/>
<path d="M102.6 146.3l.4 .9v1.4h-.2l.1-1.2-.3-1z"/>
<path d="M102.8 148.6h.2a7.7 7.7 0 0 1-2.9 3.8l-.3 .3-.1-.1 1.4-1.4a4.7 4.7 0 0 0 1.7-2.6z"/>
<path d="M99.7 152.6l.1 .1a3 3 0 0 0 2.4 4.5v.1a3.2 3.2 0 0 1-2.5-4.7z"/>
<path d="M102.2 157.2l1.4-.1 2.4-.6 1-.1v.1l-3.4 .8h-1.2h-.2z"/>
<path d="M107 156.4l.9 .4 1.4 .8-.1 .2-1.3-.9-.9-.4z"/>
<path d="M109.3 157.6l1 1 .8 1.2 .5 1.1 .2 1.3-.1-.1-.3-1.2-.5-1.1-.8-1.1-.9-.9z"/>
<path d="M86.3 173.4l25.4-11.3 .1 .1-25.4 11.4z"/>
<path d="M84.9 173.7l.7 .1 .7-.4 .1 .2-.9 .3-.6-.1z"/>
<path d="M80.3 177.2h.1a3.1 3.1 0 0 1-3.1 3.1v-.2a2.95 2.95 0 0 0 3-2.9z"/>
<path d="M77.3 174.1a3.1 3.1 0 0 1 3.1 3.1h-.1a2.95 2.95 0 0 0-3-3z"/>
<path d="M75.2 175a3.1 3.1 0 0 1 2.1-.9v.1a2.95 2.95 0 0 0-2.9 3h-.1a3.1 3.1 0 0 1 .9-2.2z"/>
<path d="M74.3 177.2h.1a2.95 2.95 0 0 0 2.9 2.9v.2a3.1 3.1 0 0 1-3-3.1z"/>
<path d="M77.3 183.5a6.4 6.4 0 0 0 6.4-6.3h.1a6.5 6.5 0 0 1-6.5 6.5z"/>
<path d="M77.3 170.7a6.5 6.5 0 0 1 6.5 6.5h-.1a6.4 6.4 0 0 0-6.4-6.4z"/>
<path d="M72.8 172.6a6.5 6.5 0 0 1 4.5-1.9v.1a6.4 6.4 0 0 0-6.3 6.4h-.1a6.5 6.5 0 0 1 1.9-4.6z"/>
<path d="M70.9 177.2h.1a6.4 6.4 0 0 0 6.3 6.3v.2a6.5 6.5 0 0 1-6.4-6.5z"/>
</g>
<text font-size="12.6" fill="#1f1a17" x="66.7" y="115.4">BEWARE</text>
<text font-size="7.1" fill="#1f1a17" x="175.5" y="275.4">TC1310</text>
<text font-size="7" fill="#1f1a17" x="110.5" y="248.4">SPECIAL WARNING SIGN</text>
<text font-size="5.6" fill="#1f1a17" x="126.7" y="258.2">“BEWARE CATTLE”</text>
<g font-size="4.2" fill="#1f1a17">
<text x="15.9" y="267">Traffic &amp; Road Use Management Division</text>
<text x="96.9" y="267.2">APPROVED AS OFFICIAL TRAFFIC SIGN</text>
<text x="29.4" y="272.6">Traffic Engineering Section</text>
<text x="174.4" y="285.8">A</text>
</g>
<g font-size="3.9" fill="#1f1a17">
<text x="102.5" y="21.8">1800</text>
<text x="102.6" y="31.2">1292</text>
<text x="177.1" y="37.4">R150</text>
<text x="180.2" y="45.7">100</text>
<text x="36.7" y="52.6">48</text>
<text x="180.2" y="70.2">600</text>
<text x="23.1" y="84.2">1200</text>
<text x="180.2" y="93.8">76</text>
<text x="180.2" y="101.2">86</text>
<text x="184.1" y="97.3">24</text>
<text x="180.2" y="110.5">180EM</text>
<text x="36.7" y="116.9">24</text>
<text x="180.2" y="121.5">134</text>
<text x="23" y="202.1">Colour Legend</text>
<text x="28.9" y="211.6">Black (legend and border)</text>
<text x="28.9" y="220.7">Retroreflective white (top panel background)</text>
<text x="28.9" y="229.5">Retroreflective yellow (bottom panel background)</text>
</g>
<g font-size="3.5" fill="#1f1a17">
<text x="16.7" y="280.7">Designed</text>
<text x="42.7" y="280.7">Checked</text>
<text x="69.7" y="280.7">Scale</text>
<text x="98.5" y="281.4">PRINCIPAL ENGINEER</text>
<text x="154.3" y="276.3">04/05/01</text>
<text x="158" y="281.2">Date</text>
<text x="17" y="284.9">RH 05/01</text>
<text x="42.8" y="284.9">JD 05/01</text>
<text x="69.7" y="285.2">Not to Scale</text>
<text x="98.5" y="285.1">(Traffic Engineering)</text>
</g>
</svg>
